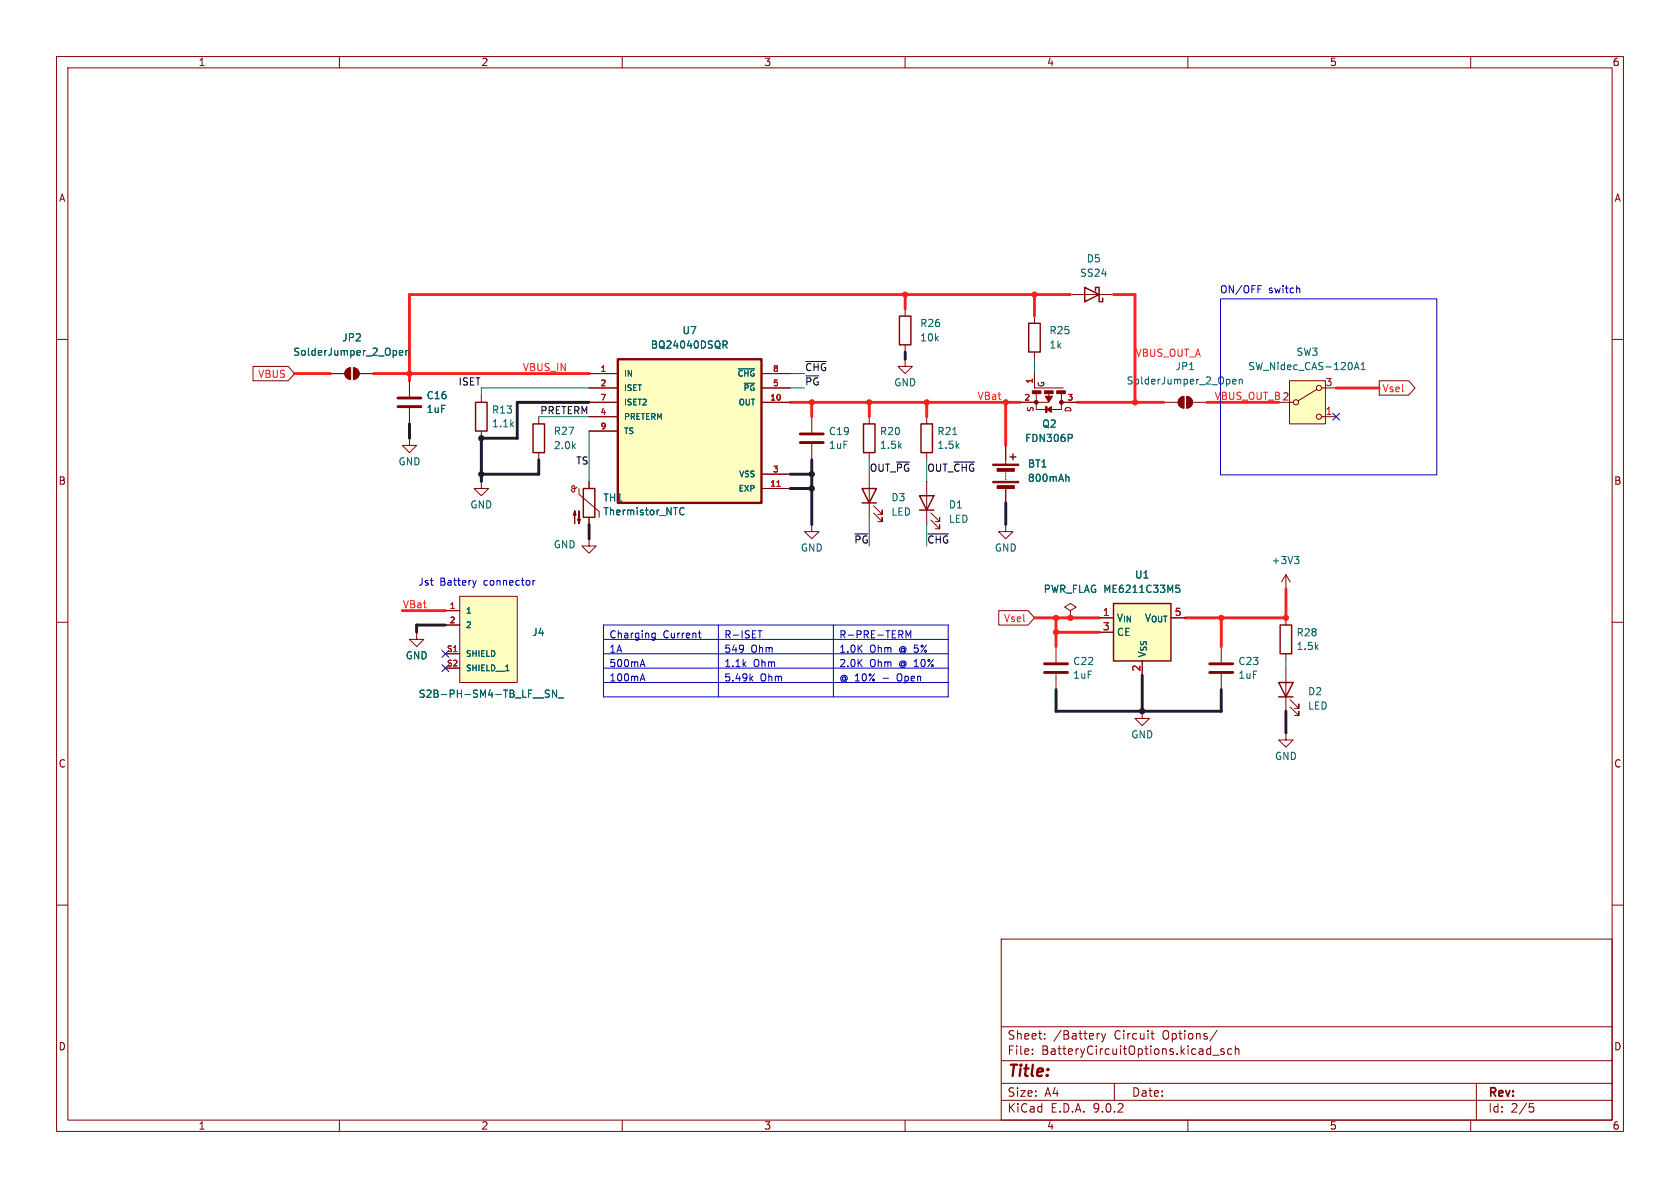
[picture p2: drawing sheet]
<svg xmlns="http://www.w3.org/2000/svg" width="297mm" height="210mm" viewBox="0 0 297 210" stroke-linecap="round" stroke-linejoin="round" font-family="sans-serif">
<g fill="none" stroke="#840000" stroke-width=".18">
<path d="M10 10h277v190h-277zM12 12h273v186h-273zM60 10v2M110 10v2M160 10v2M210 10v2M260 10v2M160 54.6v1.3M10 60h2M72.4 77.5v1.2h1.3l-1.3 1.3-1.3-1.3h1.3M72.4 77.5h.1M85.1 69.9v1.2"/>
<path d="M85.1 76.2v1.3M160 63.5v1.3h1.3l-1.3 1.2-1.3-1.2h1.3M160 63.5h.1M160 61v1.2M177.8 78.7v3.3M180.3 71.1h5.1M182.9 66v2.6h5.1M183.2 69.2v3.2h4.4v-2.9M185.4 69.2v.8M187.6 71.1h2.9M285 60h2M85.1 85.1v1.3h1.3l-1.3 1.2-1.3-1.2h1.3"/>
<path d="M85.1 85.1h.1M104.1 95.3v1.2h1.3l-1.3 1.3-1.2-1.3h1.2M104.1 95.3h.1M143.5 92.7v1.3h1.3l-1.3 1.3-1.3-1.3h1.3M143.5 92.7h.1M153.7 83.8v7.6M154.4 90.7l1.6 1.5v-.8v.8h-.8M154.4 89.4l1.6 1.5v-.7v.7h-.8M177.8 83.6v.2M177.8 84.1v.2M177.8 84.6v.2M177.8 86.4v2.5"/>
<path d="M10 110h2M73.7 111.8v1.2h1.2l-1.2 1.3-1.3-1.3h1.3M73.7 111.8h.1M186.7 114.3v2.8M186.7 119.1v2.8M189.2 108l1-.7-1-.6-1 .6 1 .7v1.2M189.2 109.2h.1M215.9 114.3v2.8M215.9 119.1v2.8M227.3 104.1h.1M227.3 101.6v2.5M227.3 109.2v1.3"/>
<path d="M227.3 115.6v1.2M227.3 101.6l-.7 1.3M227.3 101.6l.8 1.3M285 110h2M10 160h2M177 166h108v32h-108zM285 160h2M60 198v2M110 198v2M160 198v2M177 194.5h108M177 191.5h108"/>
<path d="M177 187.5h108M177 181.5h108M182.5 186.3v.1M182.5 185.5v.1M184.7 183.6v.1M184.7 182.8v.1M194.4 182.7l-.3 .1M194.7 182.7l.4 1M195.1 183.7l-.1 .4-.3 .1M195.5 182.7l-.4 1M197 191.5v3M203.5 182.7h.5"/>
<path d="M203.7 182.2v1.3l.3 .2M210 198v2M214.4 186.5h1.1M215.2 182.1l-1.3 2M216.4 185.5l-.4-.1-.2 .2 .1 .2 .5 .2v.3h-.6M217.7 185.5l-.4-.1-.3 .3v.4l.2 .2h.5M218.4 185.5l.2-.1 .4 .1v.9M218.4 184.9v1.5M260 198v2M261 191.5v6.5M270.4 195.1h.7M270.5 195.7h.4l.3 .3-.2 .5-.5 .1"/>
</g>
<path d="M159 55.9h2v5.1h-2zM84.1 71.1h2v5.1h-2zM152.4 86.4h2.5l-1.2 2.5zM152.4 88.9h2.5M178.6 80.8h1M179.1 80.3v1M226.3 110.5h2v5.1h-2z" fill="none" stroke="#840000" stroke-width=".25"/>
<path d="M184.7 118.9h4M184.7 117.3h4M213.9 118.9h4M213.9 117.3h4" fill="none" stroke="#840000" stroke-width=".51"/>
<path d="M189.3 76.8l.3 .2-.1 .3-.2 .1M188.6 84.3l.4 .1v.7M228.8 98.4h.8l-.4 .5M229.4 98.9l.2 .2v.3l-.2 .2" fill="none" stroke="#006464" stroke-width=".18"/>
<g fill="#840000" stroke="#840000" stroke-width=".18">
<path d="M175.5 82h4.6v.3h-4.6z"/>
<path d="M175.5 85.1h4.6v.2h-4.6z"/>
<path d="M176.3 82.8h3v.5h-3z"/>
<path d="M176.3 85.9h3v.5h-3z"/>
<path d="M182.5 69.1h1.5v.5h-1.5z"/>
<path d="M186.8 69.1h1.5v.5h-1.5z"/>
<path d="M184.7 69.1h1.5v.5h-1.5z"/>
<path d="M184.8 70h1.3l-.7 1.1z"/>
<path d="M184.8 71.9h.3v1h-.3z"/>
<path d="M185.1 72.4l.8-.5v1z"/>
<circle cx="187.6" cy="71.1" r=".33"/>
<circle cx="183.2" cy="71.1" r=".33"/>
</g>
<path d="M196.8 106.7h10.2v10.1h-10.2z" fill="#ffffc2"/>
<path d="M196.8 106.7h10.2v10.1h-10.2z" fill="none" stroke="#840000" stroke-width=".25"/>
<path d="M194.3 109.2h2.5M194.3 111.8h2.5M201.9 116.8v2.6" fill="none" stroke="#840000" stroke-width=".18"/>
<path d="M208.5 103.4h-.6v.7l.1-.2 .5 .1 .1 .2-.1 .4-.2 .1-.4-.1" fill="none" stroke="#006464" stroke-width=".18"/>
<path d="M109.2 63.5h25.4v25.4h-25.4z" fill="#ffffc2"/>
<path d="M109.2 63.5h25.4v25.4h-25.4z" fill="none" stroke="#840000" stroke-width=".41"/>
<g fill="none" stroke="#840000" stroke-width=".18">
<path d="M182.9 55.9v1.3M189.2 52.1h7.6M58.4 66h2.6M61.3 65.3l.7-.3v2.1a1.02 1.02 0 0 1-1-.7 1.02 1.02 0 0 1 .3-1.1zM62.5 65a1.02 1.02 0 0 1 1 1 1.02 1.02 0 0 1-1 1.1zM63.5 66h2.5M72.4 67.3v2.8M72.4 72.1v2.8M95.2 73.7v1.2M104.1 66h5.1M104.1 68.6h5.1M104.1 71.1h5.1"/>
<path d="M104.1 73.7h5.1M104.1 76.2h5.1M134.6 66h5.1M134.6 68.6h5.1M134.6 71.1h5.1M143.5 73.7v2.8M143.5 78.5v2.8M153.7 73.7v1.2M163.8 73.7v1.2M182.9 62.2v1.3M95.2 80v1.3M134.6 83.8h5.1"/>
<path d="M134.6 86.4h5.1M153.7 80v1.3M163.8 80v1.3M163.8 85.1v7.6M164.6 91.9l1.5 1.6v-.8v.8h-.7M164.6 90.7l1.5 1.5v-.8v.8h-.7M177.8 92.7v1.3h1.3l-1.3 1.3-1.3-1.3h1.3M177.8 92.7h.1M201.9 125.7v1.3h1.3l-1.3 1.3-1.2-1.3h1.2M201.9 125.7h.1"/>
</g>
<path d="M70.6 62.4l.6-.1-.1-.3h-.3l-.2 .1 .1 .6h.4M71.8 62.1l.1-.1h.3l.1 .8M71.8 62v.8M127.8 60.3h.5l.2 .2-.1 .4h-.6M128.1 60.9l.4 .6M130.5 65.2h2.9M131.6 67.7h1.8M168.4 76.8h.8" fill="none" stroke="#006464" stroke-width=".18"/>
<path d="M137.4 86h.5" fill="none" stroke="#a90000" stroke-width=".18"/>
<path d="M181.9 57.2h2v5h-2zM191.8 50.8l2.5 1.3-2.5 1.2zM193.7 51.4v-.6h.6v2.5h.6v-.6M94.2 74.9h2.1v5.1h-2.1zM152.7 74.9h2v5.1h-2zM162.8 74.9h2v5.1h-2zM162.6 87.6h2.5l-1.3 2.6zM162.6 90.2h2.5" fill="none" stroke="#840000" stroke-width=".25"/>
<g fill="#840000" stroke="#840000" stroke-width=".18">
<path d="M61.3 65.3l.7-.3v2.1a1.02 1.02 0 0 1-1-.7 1.02 1.02 0 0 1 .3-1.1z"/>
<path d="M62.5 65a1.02 1.02 0 0 1 1 1 1.02 1.02 0 0 1-1 1.1z"/>
</g>
<path d="M70.4 71.9h4M70.4 70.4h4M141.5 78.2h4M141.5 76.7h4" fill="none" stroke="#840000" stroke-width=".51"/>
<path d="M228 67.3h6.3v7.6h-6.3z" fill="#ffffc2"/>
<g fill="none" stroke="#840000" stroke-width=".18">
<path d="M205.7 71.1h2.6M208.6 70.4l.7-.3v2a1.02 1.02 0 0 1-.9-.6 1.02 1.02 0 0 1 .2-1.1zM209.8 70.1a1.02 1.02 0 0 1 1 1 1.02 1.02 0 0 1-1 1zM210.8 71.1h2.6M226.1 71.1h2.5M228 67.3h6.3v7.6h-6.3zM232.8 68.8l-3.3 2.1M233.7 68.6h2.5M233.7 73.7h2.5M102 86.1l-.3 .2-.3 .1-.3-.1v-.3l.3-.1 .2 .1v.8l-.2 .2-.2-.1-.2-.4M102.4 86.4v1l3.5 3v1M104.1 85.1v1.3"/>
<path d="M104.1 91.4v1.3M227.3 118.1v7.6M227.3 129.5v1.3h1.3l-1.3 1.3-1.2-1.3h1.2M227.3 129.5h.1M228.1 125l1.5 1.5v-.8v.8h-.7M228.1 123.7l1.5 1.5v-.7v.7h-.7"/>
<circle cx="229.1" cy="71.1" r=".46"/>
<circle cx="233.2" cy="68.6" r=".46"/>
<circle cx="233.2" cy="73.7" r=".46"/>
</g>
<path d="M217.9 67.5l.6-.2v-.2l-.4-.1-.2 .2 .1 .6h.5M219.1 67.2l.2-.2 .3 .1v.8M219.1 67v.9M239.4 65.3l.4-1.2 .5 1.2M239.5 65h.7M240.6 65.3h.8M240.6 64.4l.4-.3v1.2M120.2 90.5l.2 .4 .3 .1 .2-.1M120.9 89.9l-.2-.2-.3 .1-.2 .5" fill="none" stroke="#006464" stroke-width=".18"/>
<g fill="#840000" stroke="#840000" stroke-width=".18">
<path d="M208.6 70.4l.7-.3v2a1.02 1.02 0 0 1-.9-.6 1.02 1.02 0 0 1 .2-1.1z"/>
<path d="M209.8 70.1a1.02 1.02 0 0 1 1 1 1.02 1.02 0 0 1-1 1z"/>
<path d="M101.6 90.3l.3 .8h-.6l.3-.8v2.3z"/>
<path d="M102.4 90.3v2.3l-.3-.8h.5l-.2 .8z"/>
</g>
<path d="M103.1 86.4h2.1v5h-2.1zM226.1 120.7h2.5l-1.3 2.5zM226.1 123.2h2.5" fill="none" stroke="#840000" stroke-width=".25"/>
<path d="M81.3 105.4h10.1v15.3h-10.1z" fill="#ffffc2"/>
<g fill="none" stroke="#840000" stroke-width=".18">
<path d="M44.7 64.8h6.3l1.1 1.2-1.1 1.3h-6.3zM58.4 66h2.6M63.5 66h2.5M72.4 67.3v2.8M72.4 72.1v2.8M104.1 71.1h5.1M104.1 66h5.1M104.1 68.6h5.1M104.1 73.7h5.1M104.1 76.2h5.1M134.6 71.1h5.1M134.6 66h5.1"/>
<path d="M134.6 68.6h5.1M177.8 78.7v2.6M180.3 71.1h2.6M182.9 66v2.6M188 71.1h2.5M243.8 67.3h5.2l1.2 1.3-1.2 1.3h-5.2zM104.1 85.1v1.3M104.1 91.4v1.3M134.6 83.8h5.1M134.6 86.4h5.1M177.8 86.4v2.5M73.7 111.8h.1"/>
<path d="M78.7 108h2.6M78.7 110.5h2.6M78.7 115.6h2.6M78.7 118.1h2.6M81.3 105.4h10.1v15.3h-10.1zM176.6 107.9h5.2l1.1 1.3-1.1 1.3h-5.2zM189.2 109.2h.1M194.3 109.2h2.5M194.3 111.8h2.5M201.9 116.8v2.6"/>
</g>
<g fill="none" stroke="#006464" stroke-width=".18">
<path d="M70.6 62.4l.6-.1-.1-.3h-.3l-.2 .1 .1 .6h.4M71.8 62.1l.1-.1h.3l.1 .8M71.8 62v.8M127.8 60.3h.5l.2 .2-.1 .4h-.6M128.1 60.9l.4 .6M130.5 65.2h2.9M131.6 67.7h1.8M189.3 76.8l.3 .2-.1 .3-.2 .1M120.2 90.5l.2 .4 .3 .1 .2-.1M120.9 89.9l-.2-.2-.3 .1-.2 .5M188.6 84.3l.4 .1v.7M89.4 118.6h.6"/>
<path d="M208.5 103.4h-.6v.7l.1-.2 .5 .1 .1 .2-.1 .4-.2 .1-.4-.1M96.4 122.4l.7 .5-.2 .4-.5-.1M97.1 122.1l-.5-.1-.2 .2M98.4 122v1.3l-.7-1.3v1.3M98.7 123.4h1"/>
</g>
<path d="M142.5 63.9h3.6M164.1 94.4h3.6M168.7 81.7h3.6" fill="none" stroke="#0f0f0f" stroke-width=".18"/>
<g fill="none" stroke="#0000c2" stroke-width=".18">
<path d="M215.8 52.8h38.2v31.1h-38.2zM222.4 50.5h.6M229.6 50.9l.2 .2v.7M84.2 102.6l-.3 .9M94.2 102.6v.9M94.6 102.6l-.4 .2M106.7 113h60.9M106.7 115.6h60.9M106.7 118.1h60.9M106.7 110.5h60.9v12.7h-60.9zM113.3 117.5h.6M113.6 116.6l.4 1.2"/>
<path d="M113.6 119.1l.4 1.3M115.3 112.6l.2 .2 .3-.1M115.8 111.9v1l-.2 .3-.3-.1M115.8 112l-.3-.1-.2 .1M123.5 111.9h.4M123.6 112.6l.3 .2M127 110.5v12.7M132.7 119.9l.4 .5M133.1 119.5l-.5 .5M134 111.5h.7M147.3 110.5v12.7M156.1 119.9h1"/>
<path d="M160.2 112.8v-1.3l.4 .9 .4-.9v1.3M106.7 120.7h60.9M113.3 120h.6"/>
</g>
<g fill="none" stroke="#1e1e1e" stroke-width=".51">
<path d="M72.4 74.9v2.6M104.1 71.1h-12.7v6.4h-6.3v7.6M160 62.2v1.3M95.2 81.3v2.5h-10.1M104.1 92.7v2.6M139.7 86.4h3.8M139.7 83.8h3.8M143.5 81.3v11.4M177.8 88.9v3.8M78.7 110.5h-5v1.3M201.9 119.4v6.3M186.7 121.9v3.8h29.2v-3.8"/>
<path d="M227.3 125.7v3.8"/>
</g>
<g fill="none" stroke="#ff1e1c" stroke-width=".51">
<path d="M160 52.1v2.5M182.9 52.1v3.8M189.2 52.1h-116.8v15.2M196.8 52.1h3.9v19M52.1 66h6.3M66 66h38.1M139.7 71.1h40.6M143.5 71.1v2.6M153.7 71.1v2.6M163.8 71.1v2.6M177.8 71.1v7.6M190.5 71.1h15.2"/>
<path d="M213.4 71.1h12.7M236.2 68.6h7.6M71.1 108h7.6M182.9 109.2h11.4M186.7 109.2v5.1M186.7 111.8h7.6M215.9 109.2v5.1M227.3 104.1v5.1h-17.8"/>
</g>
<path d="M95.2 73.7h8.9M104.1 68.6h-19v1.3M104.1 76.2v8.9M139.7 68.6h2.5M139.7 66h2.5M182.9 63.5v2.5M153.7 81.3v2.5M153.7 91.4v5.1M163.8 81.3v3.8M163.8 92.7v3.8M227.3 116.8v1.3" fill="none" stroke="#009600" stroke-width=".18"/>
<path d="M235.6 73.1l1.2 1.2M236.8 73.1l-1.2 1.2M78.1 117.5l1.2 1.2M78.1 115l1.2 1.2M79.3 117.5l-1.2 1.2M79.3 115l-1.2 1.2" fill="none" stroke="#000084" stroke-width=".18"/>
<path d="M137.4 86h.5" fill="none" stroke="#a90000" stroke-width=".18"/>
<g fill="#ff1e1c" stroke="#ff1e1c" stroke-width=".18">
<circle cx="186.7" cy="111.8" r=".46"/>
<circle cx="186.7" cy="109.2" r=".46"/>
<circle cx="160" cy="52.1" r=".46"/>
<circle cx="177.8" cy="71.1" r=".46"/>
<circle cx="163.8" cy="71.1" r=".46"/>
<circle cx="182.9" cy="52.1" r=".46"/>
<circle cx="72.4" cy="66" r=".46"/>
<circle cx="227.3" cy="109.2" r=".46"/>
<circle cx="189.2" cy="109.2" r=".46"/>
<circle cx="215.9" cy="109.2" r=".46"/>
<circle cx="200.7" cy="71.1" r=".46"/>
<circle cx="153.7" cy="71.1" r=".46"/>
<circle cx="143.5" cy="71.1" r=".46"/>
</g>
<g fill="#1e1e1e" stroke="#1e1e1e" stroke-width=".18">
<circle cx="85.1" cy="77.5" r=".46"/>
<circle cx="85.1" cy="83.8" r=".46"/>
<circle cx="201.9" cy="125.7" r=".46"/>
<circle cx="143.5" cy="86.4" r=".46"/>
<circle cx="143.5" cy="83.8" r=".46"/>
</g>
<text font-size="2.8" fill="#840000" x="178" y="190.9">Title:</text>
<g font-size="2.1" fill="#840000">
<text x="178" y="184">Sheet:</text>
<text x="186.2" y="184">/Battery</text>
<text x="197" y="184">Circuit</text>
<text x="205.7" y="184">Options/</text>
<text x="178" y="186.7">File:</text>
<text x="184.1" y="186.7">BatteryCircuitOptions.kicad_sch</text>
<text x="178" y="196.9">KiCad</text>
<text x="178" y="194.1">Size:</text>
<text x="184.7" y="194.1">A4</text>
<text x="185.7" y="196.9">E.D.A.</text>
<text x="193.3" y="196.9">9.0.2</text>
<text x="200" y="194.1">Date:</text>
<text x="263" y="194.3">Rev:</text>
<text x="263" y="196.9">Id:</text>
<text x="267.1" y="196.9">2/5</text>
</g>
<g font-size="1.8" fill="#840000">
<text x="35" y="11.9">1</text>
<text x="85" y="11.9">2</text>
<text x="135" y="11.9">3</text>
<text x="185" y="11.9">4</text>
<text x="235" y="11.9">5</text>
<text x="285" y="11.9">6</text>
<text x="10.3" y="35.9">A</text>
<text x="285.3" y="35.9">A</text>
<text x="10.3" y="85.9">B</text>
<text x="285.3" y="85.9">B</text>
<text x="10.3" y="135.9">C</text>
<text x="285.3" y="135.9">C</text>
<text x="10.3" y="185.9">D</text>
<text x="285.3" y="185.9">D</text>
<text x="35" y="199.9">1</text>
<text x="85" y="199.9">2</text>
<text x="135" y="199.9">3</text>
<text x="185" y="199.9">4</text>
<text x="235" y="199.9">5</text>
<text x="285" y="199.9">6</text>
</g>
<g font-size="1.8" fill="#006464">
<text x="192" y="46.6">D5</text>
<text x="190.8" y="49.1">SS24</text>
<text x="120.5" y="59.3">U7</text>
<text x="162.6" y="58">R26</text>
<text x="185.4" y="59.3">R25</text>
<text x="51.8" y="63.1">SolderJumper_2_Open</text>
<text x="60.4" y="60.6">JP2</text>
<text x="115" y="61.8">BQ24040DSQR</text>
<text x="162.6" y="60.6">10k</text>
<text x="185.4" y="61.8">1k</text>
<text x="207.7" y="65.6">JP1</text>
<text x="220.6" y="65.6">SW_Nidec_CAS-120A1</text>
<text x="229.1" y="63.1">SW3</text>
<text x="75.3" y="70.8">C16</text>
<text x="158" y="68.5">GND</text>
<text x="199.1" y="68.2">SolderJumper_2_Open</text>
<text x="75.3" y="73.2">1uF</text>
<text x="86.9" y="75.7">1.1k</text>
<text x="86.9" y="73.3">R13</text>
<text x="97.8" y="77.1">R27</text>
<text x="146.4" y="77.1">C19</text>
<text x="155.5" y="77.1">R20</text>
<text x="165.6" y="77.1">R21</text>
<text x="184.2" y="75.8">Q2</text>
<text x="70.4" y="82.5">GND</text>
<text x="97.8" y="79.6">2.0k</text>
<text x="146.4" y="79.5">1uF</text>
<text x="155.5" y="79.5">1.5k</text>
<text x="165.6" y="79.5">1.5k</text>
<text x="181.1" y="78.3">FDN306P</text>
<text x="181.6" y="82.8">BT1</text>
<text x="106.6" y="88.9">TH1</text>
<text x="157.5" y="88.8">D3</text>
<text x="181.6" y="85.4">800mAh</text>
<text x="83.1" y="90.1">GND</text>
<text x="106.6" y="91.3">Thermistor_NTC</text>
<text x="157.5" y="91.4">LED</text>
<text x="167.6" y="90.1">D1</text>
<text x="167.6" y="92.6">LED</text>
<text x="97.8" y="97.1">GND</text>
<text x="141.5" y="97.7">GND</text>
<text x="175.8" y="97.7">GND</text>
<text x="224.7" y="99.9">+3V3</text>
<text x="184.4" y="105">PWR_FLAG ME6211C33M5</text>
<text x="200.6" y="102.5">U1</text>
<text x="94" y="112.6">J4</text>
<text x="197.4" y="110.1">V_{IN}V_{OUT}</text>
<text x="197.4" y="112.6">CE</text>
<text x="229.1" y="112.7">R28</text>
<text x="71.6" y="116.8">GND</text>
<text x="189.6" y="117.8">C22</text>
<text x="202.8" y="116.3" transform="rotate(-90 202.8 116.3)">V_{SS}</text>
<text x="218.8" y="117.8">C23</text>
<text x="229.1" y="115.1">1.5k</text>
<text x="73.9" y="123.5">S2B-PH-SM4-TB_LF__SN_</text>
<text x="189.6" y="120.2">1uF</text>
<text x="218.8" y="120.2">1uF</text>
<text x="231.1" y="123.1">D2</text>
<text x="231.1" y="125.6">LED</text>
<text x="199.9" y="130.7">GND</text>
<text x="225.3" y="134.5">GND</text>
</g>
<g font-size="1.8" fill="#0000c2">
<text x="215.6" y="52">ON/OFF</text>
<text x="224.3" y="52">switch</text>
<text x="73.9" y="103.7">Jst</text>
<text x="77.7" y="103.7">Battery</text>
<text x="85.6" y="103.7">connector</text>
<text x="107.6" y="113.2">Charging</text>
<text x="117.2" y="113.2">Current</text>
<text x="128" y="113.2">R-ISET</text>
<text x="148.3" y="113.2">R-PRE-TERM</text>
<text x="107.6" y="115.7">1A</text>
<text x="107.6" y="118.2">500mA</text>
<text x="128" y="115.7">549</text>
<text x="128" y="118.2">1.1k</text>
<text x="132.8" y="115.7">Ohm</text>
<text x="133.2" y="118.2">Ohm</text>
<text x="148.3" y="115.7">1.0K</text>
<text x="148.3" y="118.2">2.0K</text>
<text x="153.7" y="115.7">Ohm</text>
<text x="153.7" y="118.2">Ohm</text>
<text x="159.1" y="115.7">@ 5%</text>
<text x="159.1" y="118.2">@ 10%</text>
<text x="107.6" y="120.8">100mA</text>
<text x="128" y="120.8">5.49k</text>
<text x="134.4" y="120.8">Ohm</text>
<text x="148.3" y="120.8">@ 10%</text>
<text x="158.9" y="120.8">Open</text>
</g>
<g font-size="1.8" fill="#ff1e1c">
<text x="92.3" y="65.7">VBUS_IN</text>
<text x="200.7" y="63.2">VBUS_OUT_A</text>
<text x="45.5" y="67">VBUS</text>
<text x="172.7" y="70.8">VBat</text>
<text x="214.6" y="70.8">VBUS_OUT_B2</text>
<text x="244.3" y="69.5">Vsel</text>
<text x="71.1" y="107.6">VBat</text>
<text x="177.4" y="110.2">Vsel</text>
</g>
<g font-size="1.8" fill="#0f0f0f">
<text x="142.2" y="65.7">~{CHG}</text>
<text x="81" y="68.2">ISET</text>
<text x="142.2" y="68.2">~{PG}</text>
<text x="95.4" y="73.3">PRETERM</text>
<text x="101.8" y="82.2">TS</text>
<text x="153.7" y="83.5">OUT_~{PG}</text>
<text x="163.8" y="83.5">OUT_~{CHG}</text>
<text x="150.9" y="96.2">~{PG}</text>
<text x="163.8" y="96.2">~{CHG}</text>
</g>
<g font-size="1.8" fill="#a90000">
<text x="234.2" y="68.3">3</text>
<text x="234.2" y="73.4">1</text>
<text x="194.9" y="109">1</text>
<text x="194.9" y="111.5">3</text>
<text x="207.6" y="109">5</text>
<text x="201.7" y="118.8" transform="rotate(-90 201.7 118.8)">2</text>
</g>
<g font-size="1.4" fill="#a90000">
<text x="106.1" y="65.8">1</text>
<text x="136.5" y="65.8">8</text>
<text x="106.1" y="68.3">2</text>
<text x="106.1" y="70.9">7</text>
<text x="136.1" y="70.9">10</text>
<text x="136.5" y="68.3">5</text>
<text x="181" y="70.9">2</text>
<text x="182.6" y="67.9" transform="rotate(-90 182.6 67.9)">1</text>
<text x="188.6" y="70.9">3</text>
<text x="106.1" y="73.4">4</text>
<text x="106.1" y="75.9">9</text>
<text x="136.5" y="83.6">3</text>
<text x="136.1" y="86.1">11</text>
<text x="79.4" y="107.7">1</text>
<text x="79.4" y="110.2">2</text>
<text x="78.9" y="115.3">S1</text>
<text x="78.9" y="117.9">S2</text>
</g>
<g font-size="1.4" fill="#006464">
<text x="110.2" y="66.8">IN</text>
<text x="110.2" y="69.3">ISET</text>
<text x="110.2" y="71.9">ISET2</text>
<text x="130.3" y="66.8">~{CHG}</text>
<text x="130.4" y="71.9">OUT</text>
<text x="131.3" y="69.3">~{PG}</text>
<text x="110.2" y="74.4">PRETERM</text>
<text x="110.2" y="76.9">TS</text>
<text x="130.4" y="87.1">EXP</text>
<text x="130.5" y="84.6">VSS</text>
<text x="82.3" y="108.7">1</text>
<text x="82.3" y="111.2">2</text>
<text x="82.3" y="116.3">SHIELD</text>
<text x="82.3" y="118.8">SHIELD__1</text>
</g>
<g font-size="1.4" fill="#840000">
<text x="184.8" y="68.5" transform="rotate(-90 184.8 68.5)">G</text>
<text x="182.9" y="72.9" transform="rotate(-90 182.9 72.9)">S</text>
<text x="189.6" y="73" transform="rotate(-90 189.6 73)">D</text>
</g>
</svg>
